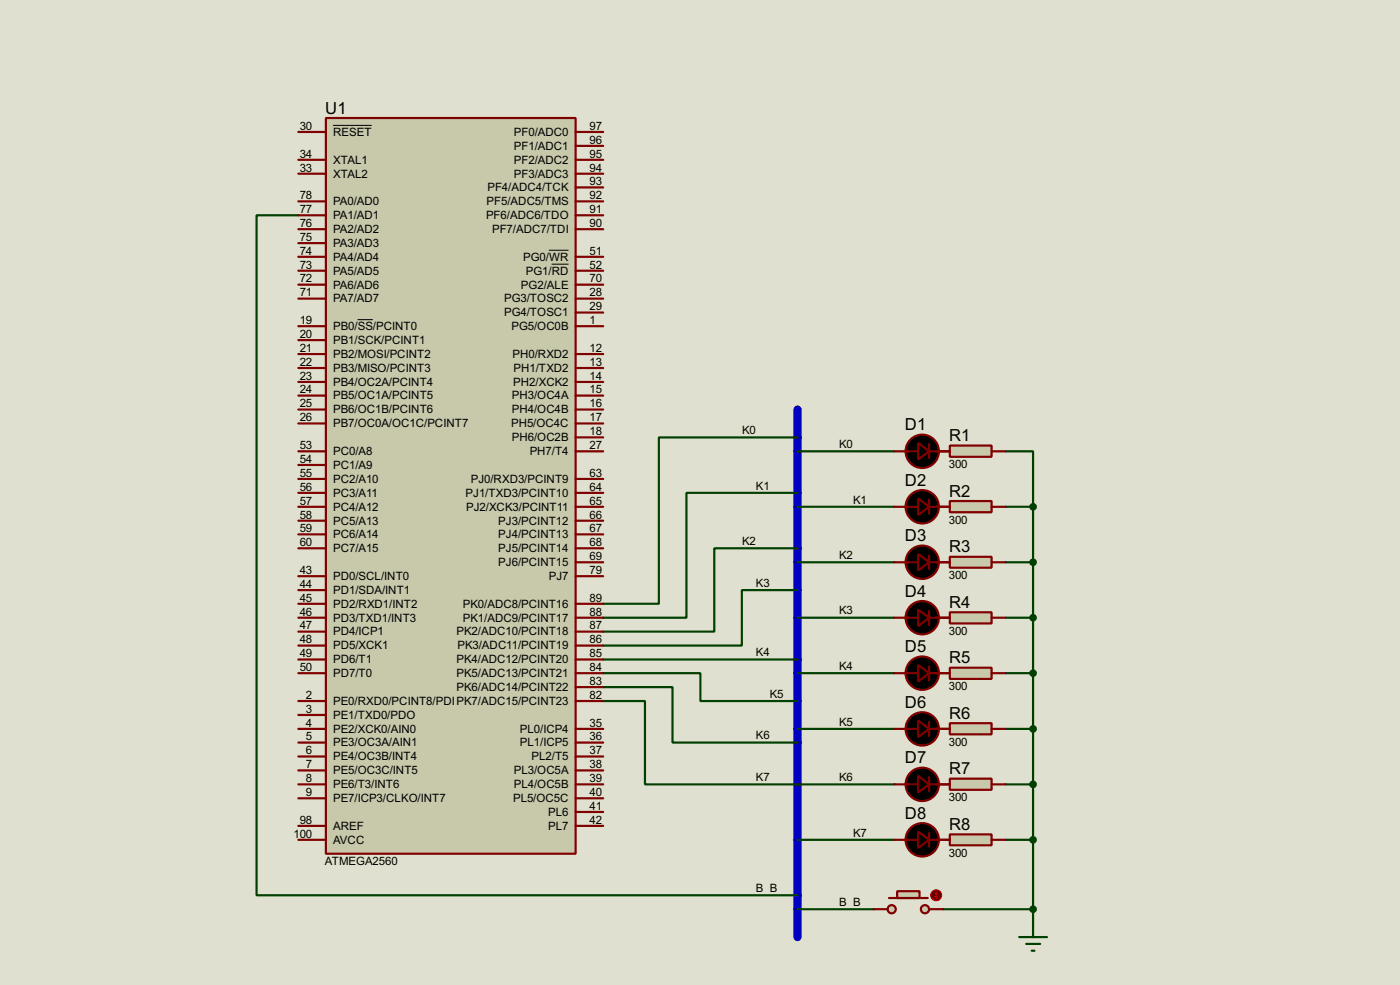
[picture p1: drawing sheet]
<svg xmlns="http://www.w3.org/2000/svg" width="256mm" height="180mm" viewBox="0 0 256 180" stroke-linecap="round" stroke-linejoin="round" font-family="sans-serif">
<path d="M0 0h256.5v180.3h-256.5z" fill="#e0e0d0"/>
<path d="M146.1 75v96.5" fill="none" stroke="#0000c0" stroke-width="1.5"/>
<g fill="none" stroke="#004000" stroke-width=".4">
<path d="M54.7 39.4h-7.7v124.5h99.1M146.1 80.1h-25.4v30.4h-10.2M146.1 90.2h-20.3v22.9h-15.3M146.1 82.6h17.8M146.1 92.8h17.8M184.2 82.6h5.1v10.2M184.2 92.8h5.1M189.3 92.8v78.7M146.1 100.4h-15.2v15.2h-20.4M146.1 108h-10.2v10.2h-25.4M146.1 102.9h17.8M146.1 113.1h17.8"/>
<path d="M184.2 102.9h5.1M184.2 113.1h5.1M110.5 123.2h17.8v5.1h17.8M110.5 125.8h12.7v10.1h22.9M110.5 128.3h7.7v15.3h45.7M110.5 120.7h35.6M146.1 123.2h17.8M146.1 133.4h17.8M184.2 123.2h5.1M184.2 133.4h5.1M146.1 153.7h17.8M184.2 143.6h5.1"/>
<path d="M184.2 153.7h5.1M146.1 166.4h14M172.8 166.4h16.5M186.7 171.5h5.1M188 172.8h2.6M189 174h.5"/>
</g>
<path d="M59.7 21.6h45.8v134.7h-45.8z" fill="#c8c8aa" stroke="#800000" stroke-width=".4"/>
<g fill="none" stroke="#800000" stroke-width=".4">
<path d="M54.7 24.2h5M54.7 31.8h5M54.7 29.3h5M54.7 39.4h5M54.7 36.9h5M105.5 24.2h5M105.5 31.8h5M105.5 29.3h5M105.5 39.4h5M105.5 36.9h5M105.5 34.3h5M105.5 26.7h5"/>
<path d="M54.7 59.7h5M54.7 54.7h5M54.7 47h5M54.7 49.6h5M54.7 52.1h5M54.7 44.5h5M54.7 42h5M105.5 59.7h5M105.5 54.7h5M105.5 57.2h5M105.5 47h5M105.5 49.6h5"/>
<path d="M105.5 52.1h5M105.5 42h5M54.7 64.8h5M54.7 67.4h5M54.7 69.9h5M54.7 72.4h5M54.7 75h5M54.7 77.5h5M54.7 62.3h5M105.5 64.8h5M105.5 67.4h5M105.5 69.9h5"/>
<path d="M105.5 72.4h5M105.5 75h5M105.5 77.5h5M54.7 82.6h5M54.7 85.1h5M54.7 87.7h5M54.7 90.2h5M54.7 92.8h5M54.7 95.3h5M54.7 97.8h5M105.5 80.1h5M105.5 82.6h5"/>
<path d="M105.5 87.7h5M105.5 90.2h5M105.5 92.8h5M105.5 95.3h5M105.5 97.8h5M163.9 82.6h4.3M163.9 92.8h4.3M170.2 82.6h3.8M170.2 92.8h3.8M170.2 81.3v2.6M170.2 91.5v2.5M54.7 105.5h5"/>
<path d="M54.7 108h5M54.7 110.5h5M54.7 113.1h5M54.7 115.6h5M54.7 118.2h5M54.7 100.4h5M105.5 105.5h5M105.5 110.5h5M105.5 113.1h5M105.5 115.6h5M105.5 118.2h5M105.5 100.4h5"/>
<path d="M105.5 102.9h5M163.9 113.1h4.3M163.9 102.9h4.3M170.2 113.1h3.8M170.2 102.9h3.8M170.2 101.7v2.5M170.2 111.8v2.6M54.7 128.3h5M54.7 130.9h5M54.7 133.4h5M54.7 135.9h5M54.7 138.5h5"/>
<path d="M54.7 120.7h5M54.7 123.2h5M105.5 128.3h5M105.5 133.4h5M105.5 135.9h5M105.5 138.5h5M105.5 120.7h5M105.5 123.2h5M105.5 125.8h5M163.9 133.4h4.3M163.9 123.2h4.3M170.2 133.4h3.8"/>
<path d="M170.2 123.2h3.8M170.2 122v2.5M170.2 132.1v2.6M54.7 141h5M54.7 143.6h5M54.7 146.1h5M54.7 151.2h5M54.7 153.7h5M105.5 141h5M105.5 143.6h5M105.5 146.1h5M105.5 148.6h5"/>
<path d="M105.5 151.2h5M163.9 143.6h4.3M163.9 153.7h4.3M170.2 143.6h3.8M170.2 153.7h3.8M170.2 142.3v2.5M170.2 152.5v2.5"/>
</g>
<path d="M61 23h7.1M65.5 58.5h2.8M100.6 45.8h3.6M101.1 48.4h3.1" fill="none" stroke="#000" stroke-width=".18"/>
<g fill="#000" stroke="#800000" stroke-width=".4">
<path d="M168.2 81.1l2 1.5-2 1.5zM168.2 91.2l2 1.6-2 1.5zM168.2 101.4l2 1.5-2 1.5zM168.2 111.6l2 1.5-2 1.5zM168.2 121.7l2 1.5-2 1.6zM168.2 131.9l2 1.5-2 1.5zM168.2 142l2 1.6-2 1.5zM168.2 152.2l2 1.5-2 1.5z"/>
<circle cx="168.9" cy="82.6" r="3.1"/>
<circle cx="168.9" cy="92.8" r="3.1"/>
<circle cx="168.9" cy="113.1" r="3.1"/>
<circle cx="168.9" cy="102.9" r="3.1"/>
<circle cx="168.9" cy="123.2" r="3.1"/>
<circle cx="168.9" cy="133.4" r="3.1"/>
<circle cx="168.9" cy="143.6" r="3.1"/>
<circle cx="168.9" cy="153.7" r="3.1"/>
</g>
<path d="M174 81.6h7.7v2h-7.7z" fill="#c8c8aa" stroke="#800000" stroke-width=".4"/>
<path d="M171.5 82.6h2.5M181.7 82.6h2.5" fill="none" stroke="#800000" stroke-width=".4"/>
<path d="M174 91.7h7.7v2.1h-7.7z" fill="#c8c8aa" stroke="#800000" stroke-width=".4"/>
<path d="M171.5 92.8h2.5M181.7 92.8h2.5" fill="none" stroke="#800000" stroke-width=".4"/>
<path d="M174 101.9h7.7v2h-7.7z" fill="#c8c8aa" stroke="#800000" stroke-width=".4"/>
<path d="M171.5 102.9h2.5M181.7 102.9h2.5" fill="none" stroke="#800000" stroke-width=".4"/>
<path d="M174 112.1h7.7v2h-7.7z" fill="#c8c8aa" stroke="#800000" stroke-width=".4"/>
<path d="M171.5 113.1h2.5M181.7 113.1h2.5" fill="none" stroke="#800000" stroke-width=".4"/>
<path d="M174 122.2h7.7v2.1h-7.7z" fill="#c8c8aa" stroke="#800000" stroke-width=".4"/>
<path d="M171.5 123.2h2.5M181.7 123.2h2.5" fill="none" stroke="#800000" stroke-width=".4"/>
<path d="M174 132.4h7.7v2h-7.7z" fill="#c8c8aa" stroke="#800000" stroke-width=".4"/>
<path d="M171.5 133.4h2.5M181.7 133.4h2.5" fill="none" stroke="#800000" stroke-width=".4"/>
<path d="M174 142.5h7.7v2.1h-7.7z" fill="#c8c8aa" stroke="#800000" stroke-width=".4"/>
<path d="M171.5 143.6h2.5M181.7 143.6h2.5" fill="none" stroke="#800000" stroke-width=".4"/>
<path d="M174 152.7h7.7v2h-7.7z" fill="#c8c8aa" stroke="#800000" stroke-width=".4"/>
<path d="M171.5 153.7h2.5M181.7 153.7h2.5" fill="none" stroke="#800000" stroke-width=".4"/>
<g fill="#004000" stroke="#004000" stroke-width=".4">
<circle cx="189.2" cy="92.8" r=".5"/>
<circle cx="189.2" cy="102.9" r=".5"/>
<circle cx="189.2" cy="113.1" r=".5"/>
<circle cx="189.2" cy="123.2" r=".5"/>
<circle cx="189.2" cy="133.4" r=".5"/>
<circle cx="189.2" cy="143.6" r=".5"/>
<circle cx="189.2" cy="153.7" r=".5"/>
</g>
<g fill="#c8c8aa" stroke="#800000" stroke-width=".4">
<circle cx="169.4" cy="166.4" r=".75"/>
<circle cx="163.3" cy="166.4" r=".75"/>
</g>
<path d="M162.9 164.4h7.1" fill="none" stroke="#800000" stroke-width=".4"/>
<path d="M164.4 163.1h4.1v1.3h-4.1z" fill="#c8c8aa" stroke="#800000" stroke-width=".4"/>
<path d="M160.1 166.4h2.5M170.2 166.4h2.6" fill="none" stroke="#800000" stroke-width=".4"/>
<circle cx="171.5" cy="163.9" r="1" fill="#400000" stroke="#f00" stroke-width=".2"/>
<path d="M171.3 164.1l.2 .3M171.5 163.4v1M171.5 163.4l-.2 .2M171.5 163.4l.3 .2M171.8 164.1l-.3 .3" fill="none" stroke="#f00" stroke-width=".2"/>
<circle cx="189.2" cy="166.4" r=".5" fill="#004000" stroke="#004000" stroke-width=".4"/>
<g font-size="3.4">
<text x="59.6" y="20.8">U1</text>
<text x="165.8" y="78.8">D1</text>
<text x="173.9" y="80.8">R1</text>
<text x="165.8" y="88.9">D2</text>
<text x="173.9" y="90.9">R2</text>
<text x="165.8" y="99.1">D3</text>
<text x="173.9" y="101.1">R3</text>
<text x="165.8" y="109.2">D4</text>
<text x="173.9" y="111.3">R4</text>
<text x="165.8" y="119.4">D5</text>
<text x="173.9" y="121.4">R5</text>
<text x="165.8" y="129.6">D6</text>
<text x="173.9" y="131.6">R6</text>
<text x="165.8" y="139.7">D7</text>
<text x="173.9" y="141.7">R7</text>
<text x="165.8" y="149.9">D8</text>
<text x="173.9" y="151.9">R8</text>
</g>
<g font-size="2.4">
<text x="54.9" y="23.8">30</text>
<text x="108" y="23.8">97</text>
<text x="54.9" y="28.9">34</text>
<text x="61" y="24.9">RESET</text>
<text x="61" y="30">XTAL1</text>
<text x="94.1" y="30">PF2/ADC2</text>
<text x="94.1" y="27.4">PF1/ADC1</text>
<text x="94.1" y="24.9">PF0/ADC0</text>
<text x="108" y="28.9">95</text>
<text x="108" y="26.3">96</text>
<text x="54.9" y="31.4">33</text>
<text x="61" y="32.5">XTAL2</text>
<text x="89.3" y="35">PF4/ADC4/TCK</text>
<text x="94.1" y="32.5">PF3/ADC3</text>
<text x="108" y="33.9">93</text>
<text x="108" y="31.4">94</text>
<text x="54.9" y="41.6">76</text>
<text x="54.9" y="39">77</text>
<text x="54.9" y="36.5">78</text>
<text x="61" y="40.1">PA1/AD1</text>
<text x="61" y="37.6">PA0/AD0</text>
<text x="89" y="40.1">PF6/ADC6/TDO</text>
<text x="89.1" y="37.6">PF5/ADC5/TMS</text>
<text x="108" y="41.6">90</text>
<text x="108" y="39">91</text>
<text x="108" y="36.5">92</text>
<text x="54.9" y="46.6">74</text>
<text x="54.9" y="44.1">75</text>
<text x="61" y="47.7">PA4/AD4</text>
<text x="61" y="45.2">PA3/AD3</text>
<text x="61" y="42.7">PA2/AD2</text>
<text x="90.1" y="42.7">PF7/ADC7/TDI</text>
<text x="95.8" y="47.7">PG0/WR</text>
<text x="108" y="46.6">51</text>
<text x="54.9" y="51.7">72</text>
<text x="54.9" y="49.2">73</text>
<text x="61" y="52.8">PA6/AD6</text>
<text x="61" y="50.3">PA5/AD5</text>
<text x="95.4" y="52.8">PG2/ALE</text>
<text x="96.3" y="50.3">PG1/RD</text>
<text x="108" y="49.2">52</text>
<text x="108" y="51.7">70</text>
<text x="54.9" y="59.3">19</text>
<text x="54.9" y="54.3">71</text>
<text x="61" y="55.4">PA7/AD7</text>
<text x="92.3" y="55.4">PG3/TOSC2</text>
<text x="92.3" y="57.9">PG4/TOSC1</text>
<text x="108" y="59.3">1</text>
<text x="108" y="54.3">28</text>
<text x="108" y="56.8">29</text>
<text x="54.9" y="61.9">20</text>
<text x="54.9" y="64.4">21</text>
<text x="61" y="60.4">PB0/SS/PCINT0</text>
<text x="61" y="63">PB1/SCK/PCINT1</text>
<text x="61" y="65.5">PB2/MOSI/PCINT2</text>
<text x="93.7" y="60.4">PG5/OC0B</text>
<text x="93.9" y="65.5">PH0/RXD2</text>
<text x="108" y="64.4">12</text>
<text x="54.9" y="67">22</text>
<text x="54.9" y="69.5">23</text>
<text x="54.9" y="72">24</text>
<text x="61" y="68.1">PB3/MISO/PCINT3</text>
<text x="61" y="70.6">PB4/OC2A/PCINT4</text>
<text x="94" y="70.6">PH2/XCK2</text>
<text x="94.1" y="68.1">PH1/TXD2</text>
<text x="108" y="67">13</text>
<text x="108" y="69.5">14</text>
<text x="108" y="72">15</text>
<text x="54.9" y="74.6">25</text>
<text x="54.9" y="77.1">26</text>
<text x="61" y="73.1">PB5/OC1A/PCINT5</text>
<text x="61" y="75.7">PB6/OC1B/PCINT6</text>
<text x="93.8" y="73.1">PH3/OC4A</text>
<text x="93.8" y="75.7">PH4/OC4B</text>
<text x="108" y="74.6">16</text>
<text x="108" y="77.1">17</text>
<text x="54.9" y="82.2">53</text>
<text x="61" y="78.2">PB7/OC0A/OC1C/PCINT7</text>
<text x="61" y="83.3">PC0/A8</text>
<text x="93.6" y="78.2">PH5/OC4C</text>
<text x="93.8" y="80.8">PH6/OC2B</text>
<text x="97" y="83.3">PH7/T4</text>
<text x="108" y="79.7">18</text>
<text x="108" y="82.2">27</text>
<text x="135.9" y="79.5">K0</text>
<text x="153.7" y="82">K0</text>
<text x="54.9" y="84.7">54</text>
<text x="54.9" y="87.3">55</text>
<text x="54.9" y="89.8">56</text>
<text x="61" y="85.8">PC1/A9</text>
<text x="61" y="88.4">PC2/A10</text>
<text x="86.2" y="88.4">PJ0/RXD3/PCINT9</text>
<text x="108" y="87.3">63</text>
<text x="108" y="89.8">64</text>
<text x="138.5" y="89.6">K1</text>
<text x="173.8" y="85.7">300</text>
<text x="54.9" y="92.4">57</text>
<text x="54.9" y="94.9">58</text>
<text x="61" y="90.9">PC3/A11</text>
<text x="61" y="93.5">PC4/A12</text>
<text x="85.3" y="90.9">PJ1/TXD3/PCINT10</text>
<text x="85.4" y="93.5">PJ2/XCK3/PCINT11</text>
<text x="108" y="92.4">65</text>
<text x="108" y="94.9">66</text>
<text x="156.3" y="92.2">K1</text>
<text x="173.8" y="95.9">300</text>
<text x="54.9" y="97.4">59</text>
<text x="54.9" y="100">60</text>
<text x="61" y="96">PC5/A13</text>
<text x="61" y="98.5">PC6/A14</text>
<text x="61" y="101.1">PC7/A15</text>
<text x="91.3" y="96">PJ3/PCINT12</text>
<text x="91.3" y="98.5">PJ4/PCINT13</text>
<text x="91.3" y="101.1">PJ5/PCINT14</text>
<text x="108" y="97.4">67</text>
<text x="108" y="100">68</text>
<text x="135.9" y="99.8">K2</text>
<text x="54.9" y="105.1">43</text>
<text x="54.9" y="107.6">44</text>
<text x="61" y="106.2">PD0/SCL/INT0</text>
<text x="91.3" y="103.6">PJ6/PCINT15</text>
<text x="100.5" y="106.2">PJ7</text>
<text x="108" y="102.5">69</text>
<text x="108" y="105.1">79</text>
<text x="138.5" y="107.4">K3</text>
<text x="153.7" y="102.3">K2</text>
<text x="173.8" y="106">300</text>
<text x="54.9" y="110.1">45</text>
<text x="54.9" y="112.7">46</text>
<text x="61" y="108.7">PD1/SDA/INT1</text>
<text x="61" y="111.2">PD2/RXD1/INT2</text>
<text x="61" y="113.8">PD3/TXD1/INT3</text>
<text x="84.8" y="113.8">PK1/ADC9/PCINT17</text>
<text x="84.8" y="111.2">PK0/ADC8/PCINT16</text>
<text x="108" y="112.7">88</text>
<text x="108" y="110.1">89</text>
<text x="153.7" y="112.5">K3</text>
<text x="54.9" y="115.2">47</text>
<text x="54.9" y="117.8">48</text>
<text x="61" y="116.3">PD4/ICP1</text>
<text x="61" y="118.9">PD5/XCK1</text>
<text x="83.6" y="116.3">PK2/ADC10/PCINT18</text>
<text x="83.8" y="118.9">PK3/ADC11/PCINT19</text>
<text x="108" y="117.8">86</text>
<text x="108" y="115.2">87</text>
<text x="173.8" y="116.2">300</text>
<text x="54.9" y="120.3">49</text>
<text x="54.9" y="122.8">50</text>
<text x="61" y="121.4">PD6/T1</text>
<text x="61" y="123.9">PD7/T0</text>
<text x="83.6" y="123.9">PK5/ADC13/PCINT21</text>
<text x="83.6" y="121.4">PK4/ADC12/PCINT20</text>
<text x="108" y="125.4">83</text>
<text x="108" y="122.8">84</text>
<text x="108" y="120.3">85</text>
<text x="138.5" y="120.1">K4</text>
<text x="153.7" y="122.6">K4</text>
<text x="56.1" y="127.9">2</text>
<text x="56.1" y="130.5">3</text>
<text x="61" y="129">PE0/RXD0/PCINT8/PDIPK7/ADC15/PCINT23</text>
<text x="61" y="131.6">PE1/TXD0/PDO</text>
<text x="83.6" y="126.5">PK6/ADC14/PCINT22</text>
<text x="108" y="127.9">82</text>
<text x="141" y="127.7">K5</text>
<text x="173.8" y="126.4">300</text>
<text x="56.1" y="133">4</text>
<text x="56.1" y="135.5">5</text>
<text x="61" y="134.1">PE2/XCK0/AIN0</text>
<text x="61" y="136.6">PE3/OC3A/AIN1</text>
<text x="95.2" y="134.1">PL0/ICP4</text>
<text x="95.2" y="136.6">PL1/ICP5</text>
<text x="108" y="133">35</text>
<text x="108" y="135.5">36</text>
<text x="138.5" y="135.3">K6</text>
<text x="153.7" y="132.8">K5</text>
<text x="173.8" y="136.5">300</text>
<text x="56.1" y="138.1">6</text>
<text x="56.1" y="140.6">7</text>
<text x="56.1" y="143.2">8</text>
<text x="61" y="139.2">PE4/OC3B/INT4</text>
<text x="61" y="141.7">PE5/OC3C/INT5</text>
<text x="94.1" y="141.7">PL3/OC5A</text>
<text x="97.4" y="139.2">PL2/T5</text>
<text x="108" y="138.1">37</text>
<text x="108" y="140.6">38</text>
<text x="108" y="143.2">39</text>
<text x="138.5" y="143">K7</text>
<text x="153.7" y="143">K6</text>
<text x="56.1" y="145.7">9</text>
<text x="61" y="144.3">PE6/T3/INT6</text>
<text x="61" y="146.8">PE7/ICP3/CLKO/INT7</text>
<text x="94" y="146.8">PL5/OC5C</text>
<text x="94.1" y="144.3">PL4/OC5B</text>
<text x="100.4" y="149.3">PL6</text>
<text x="108" y="145.7">40</text>
<text x="108" y="148.2">41</text>
<text x="173.8" y="146.7">300</text>
<text x="53.8" y="153.3">100</text>
<text x="54.9" y="150.8">98</text>
<text x="61" y="151.9">AREF</text>
<text x="61" y="154.4">AVCC</text>
<text x="100.4" y="151.9">PL7</text>
<text x="108" y="150.8">42</text>
<text x="156.3" y="153.1">K7</text>
<text x="59.5" y="158.4">ATMEGA2560</text>
<text x="173.8" y="156.8">300</text>
<text x="138.5" y="163.3">B B</text>
<text x="153.7" y="165.8">B B</text>
</g>
</svg>
